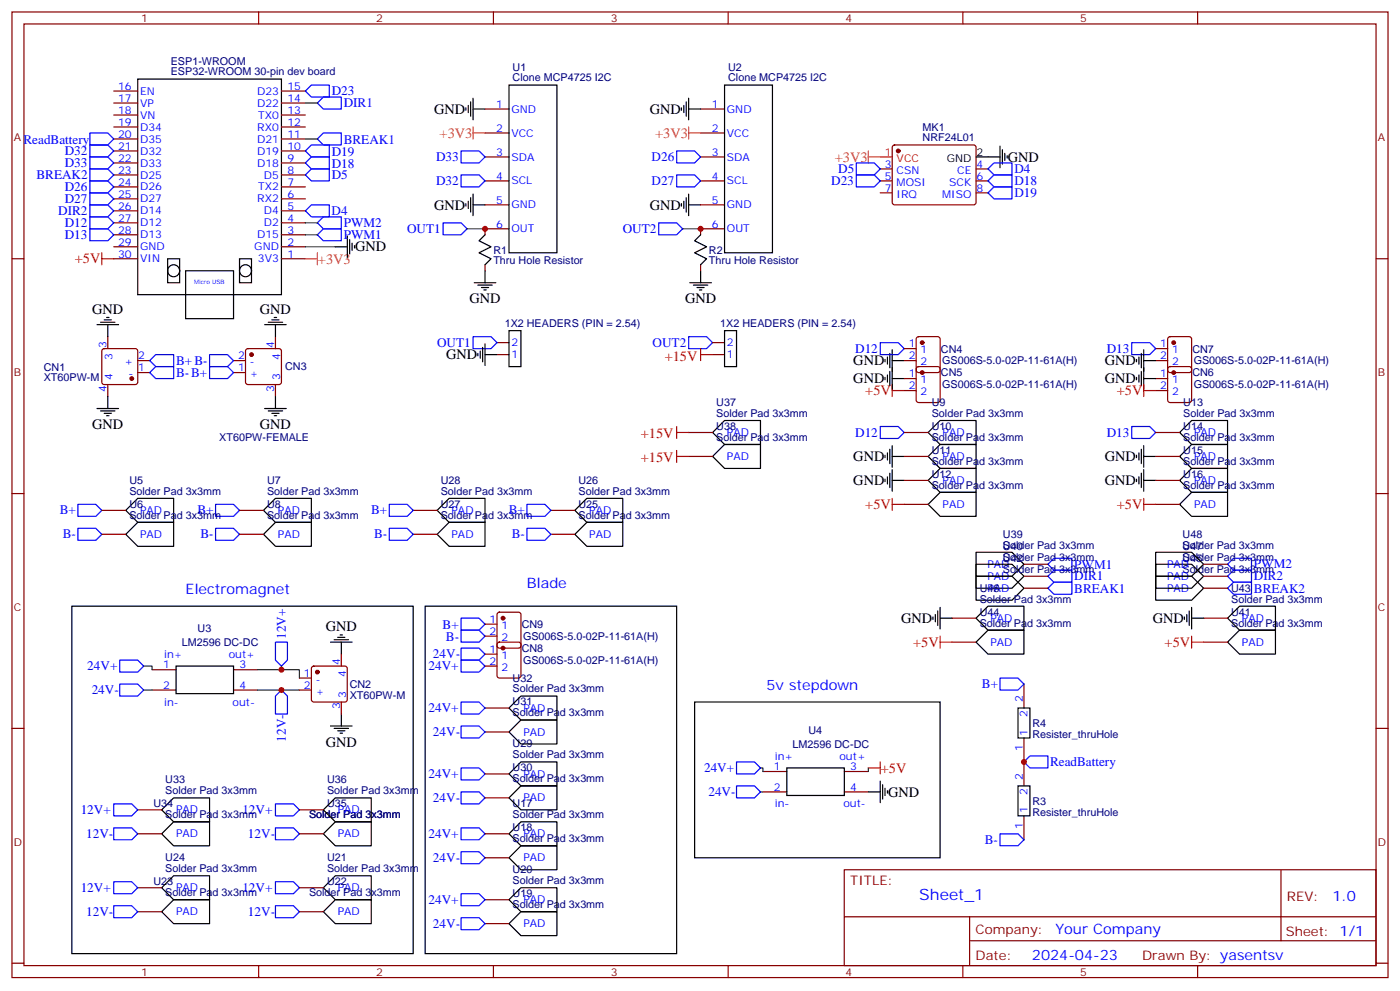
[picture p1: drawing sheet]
<svg xmlns="http://www.w3.org/2000/svg" width="412mm" height="292mm" viewBox="0 0 412 292" stroke-linecap="round" stroke-linejoin="round" font-family="sans-serif">
<g fill="none" stroke="#870000" stroke-width=".35">
<path d="M3.5 3.5h405.4v284.4h-405.4zM7.1 7.1h398.2v277.2h-398.2zM76.2 3.5v3.6M145.3 3.5v3.6M214.5 3.5v3.6M283.6 3.5v3.6M352.8 3.5v3.6M33.5 37.4h7.1M33.5 33.9h7.1M33.5 30.3h7.1M33.5 26.8h7.1M82.9 37.4h7.1"/>
<path d="M82.9 33.9h7.1M82.9 30.3h7.1M82.9 26.8h7.1M142.9 32.1h7M142.9 39.2h7M206.4 32.1h7M206.4 39.2h7M33.5 58.6h7.1M33.5 55h7.1M33.5 51.5h7.1M33.5 48h7.1M33.5 44.4h7.1"/>
<path d="M33.5 40.9h7.1M82.9 58.6h7.1M82.9 55h7.1M82.9 51.5h7.1M82.9 48h7.1M82.9 44.4h7.1M82.9 40.9h7.1M142.9 46.2h7M142.9 53.3h7M206.4 46.2h7M206.4 53.3h7M259.3 53.3h3.5"/>
<path d="M259.3 56.8h3.5M259.3 49.7h3.5M263.1 42.9l.4-.2h23.3l.5 .2 .2 .5-.1 16.5-.6 .4h-23.5l-.5-.7v-16.2zM287.5 53.3h3.5M287.5 56.8h3.5M287.5 49.7h3.5M3.5 76.2h3.6M33.5 76.2h7.1M33.5 72.7h7.1M33.5 69.1h7.1M33.5 65.6h7.1M33.5 62.1h7.1"/>
<path d="M82.9 76.2h7.1M82.9 72.7h7.1M82.9 69.1h7.1M82.9 65.6h7.1M82.9 62.1h7.1M142.9 78v1.7M142.9 60.3h7M149.9 67.4h-7v1.7M206.4 60.3h7M206.4 78v1.7M213.4 67.4h-7v1.7M405.3 76.2h3.6"/>
<path d="M31.7 99.1v3.6M81.1 99.1v3.6M270.1 99.3l.5-.2h5.6l.7 .5v9.4l-.4 .7h-5.9l-.7-.4v-9.5zM344.2 99.3l.5-.2h5.6l.7 .5v9.4l-.4 .7h-5.9l-.7-.4v-9.5zM30.2 102.9l.5-.2h9.2l.5 .2 .2 .5v9.1l-.3 .5-.4 .2h-9.2l-.5-.2-.2-.5v-9.1zM31.7 113.2v3.6M40.6 109.7h3.5M40.6 106.2h3.5M68.8 109.7h3.5M68.8 106.2h3.5M72.6 102.9l.4-.2h9.2l.5 .2 .2 .5v9.1l-.2 .5-.5 .2h-9.2l-.5-.2-.2-.5v-9.1zM81.1 113.2v3.6"/>
<path d="M146.4 104.4h3.5M146.4 100.9h3.5M209.9 104.4h3.5M209.9 100.9h3.5M266.3 106.2h3.6M266.3 102.7h3.6M266.3 111.5h3.6M266.3 115h3.6M270.1 108.2l.5-.3h5.6l.7 .5v9.4l-.4 .7h-5.9l-.7-.4v-9.4zM340.4 106.2h3.6M340.4 102.7h3.6M340.4 111.5h3.6"/>
<path d="M340.4 115h3.6M344.2 108.2l.5-.3h5.6l.7 .5v9.4l-.4 .7h-5.9l-.7-.4v-9.4zM202.8 127.4h7.1M202.8 134.4h7.1M266.3 127.4h7.1M266.3 134.4h7.1M340.4 127.4h7.1M340.4 134.4h7.1M3.5 145.3h3.6M30 150.3h7M30 157.3h7M70.6 150.3h7"/>
<path d="M70.6 157.3h7M121.7 150.3h7.1M121.7 157.3h7.1M162.3 150.3h7M162.3 157.3h7M266.3 141.5h7.1M266.3 148.5h7.1M340.4 141.5h7.1M340.4 148.5h7.1M405.3 145.3h3.6M301.6 166.2h7.1M301.6 169.7h7.1"/>
<path d="M301.6 173.2h7.1M354.5 166.2h7.1M354.5 169.7h7.1M354.5 173.2h7.1M44.8 197.2h7.1M68.8 197.2h7M88.2 199.7h3.5M92 196.4l.4-.3h9.2l.5 .3 .2 .4v9.2l-.2 .5-.5 .2h-9.2l-.5-.2-.2-.5v-9.2zM100.5 192.6v3.5M142.9 192.6h3.5M142.9 196.1h3.5M142.9 183.8h3.5"/>
<path d="M142.9 187.3h3.5M146.6 189.3l.5-.2h5.7l.6 .4 .1 9.5-.5 .6-5.9 .1-.6-.5-.1-9.4zM146.6 180.5l.5-.2h5.7l.6 .4 .1 9.4-.5 .7-5.9 .1-.6-.5-.1-9.4zM280.5 189.1h7M280.5 182h7M354.5 189.1h7.1M354.5 182h7.1M3.5 214.5h3.6M44.8 203.2h7.1M68.8 203.2h7M88.2 203.2h3.5M100.5 206.7v3.6"/>
<path d="M142.9 215.5h7M142.9 208.5h7M301.6 201.4v7.1M301.6 217.3v14.1M405.3 214.5h3.6M40.6 238.5h7M88.2 238.5h7M142.9 227.9h7M142.9 235h7M224.7 233.2h7.1M224.7 227.2h7.1M248.7 233.2h7.1"/>
<path d="M248.7 227.2h7.1M40.6 245.5h7M88.2 245.5h7M142.9 245.5h7M142.9 252.6h7M248.7 256.1h156.6v28.2h-156.6zM301.6 240.2v7.1M377.3 256.1v20.9M40.6 268.5h7M40.6 261.4h7M88.2 268.5h7M88.2 261.4h7"/>
<path d="M142.9 272h7M142.9 264.9h7M248.7 270h156.5M285.6 277h119.6M285.6 270v14.1M3.5 283.6h3.6M76.2 284.3v3.6M145.3 284.3v3.6M214.5 284.3v3.6M283.6 284.3v3.6M352.8 284.3v3.6M405.3 283.6h3.6"/>
</g>
<g fill="none" stroke="#000" stroke-width=".35">
<path d="M40.6 23.3h42.3v63.5h-42.3zM137.2 31.8v.7M137.9 31v2.2M138.6 30v4.2M139.3 32.1h3.6M139.3 28.9v6.4M149.9 25h14.1v49.4h-14.1zM200.7 31.8v.7M201.4 31v2.2M202.1 30v4.2M202.8 32.1h3.6M202.8 28.9v6.4"/>
<path d="M213.4 25h14.1v49.4h-14.1zM137.2 60v.7M137.9 59.3v2.1M138.6 58.2v4.2M139.3 57.1v6.4M200.7 60v.7M201.4 59.3v2.1M202.1 58.2v4.2M202.8 57.1v6.4M287.5 46.2h7.1M294.6 43v6.4M295.3 44.1v4.2"/>
<path d="M296 45.2v2.1M296.7 45.9v.7M49.4 76.2h3.5v7.1h-3.5zM54.7 79.7h14.1v14.1h-14.1zM70.6 76.2h3.5v7.1h-3.5zM98.8 72.7h3.5M102.3 69.5v6.3M103 70.6v4.2M103.7 71.6v2.1M104.4 72.3v.7M139.3 60.3h3.6M142.9 69.1l-1.8 1.8 3.5 1.8-3.5 1.7 3.5 1.8-1.7 1.8"/>
<path d="M142.9 79.7v3.6M202.8 60.3h3.6M206.4 69.1l-1.8 1.8 3.5 1.8-3.5 1.7 3.5 1.8-1.7 1.8M206.4 79.7v3.6M28.6 95.6h6.3M29.6 94.9h4.3M30.7 94.2h2.1M31.4 93.5h.7M31.7 95.6v3.5M78 95.6h6.3M79 94.9h4.3M80.1 94.2h2.1"/>
<path d="M80.8 93.5h.7M81.1 95.6v3.5M139.7 83.3h6.3M140.8 84h4.2M141.8 84.7h2.1M142.5 85.4h.7M149.9 97.4h3.6v10.5h-3.6zM203.2 83.3h6.3M204.3 84h4.2M205.3 84.7h2.1M206 85.4h.7M213.4 97.4h3.6v10.5h-3.6z"/>
<path d="M31.7 116.8v3.5M81.1 116.8v3.5M140.8 104.1v.7M141.5 103.4v2.1M142.2 102.3v4.2M142.9 104.4h3.5M142.9 101.2v6.4M260.7 105.8v.7M260.7 111.1v.7M261.4 105.1v2.1M261.4 110.4v2.1M262.1 104.1v4.2"/>
<path d="M262.1 109.4v4.2M262.8 111.5h3.5M262.8 103v11.7M262.8 106.2h3.5M334.8 105.8v.7M334.8 111.1v.7M335.5 105.1v2.1M335.5 110.4v2.1M336.2 104.1v4.2M336.2 109.4v4.2M336.9 111.5h3.5M336.9 106.2h3.5"/>
<path d="M336.9 103v11.7M28.6 120.3h6.3M29.6 121h4.3M30.7 121.7h2.1M31.4 122.4h.7M78 120.3h6.3M79 121h4.3M80.1 121.7h2.1M80.8 122.4h.7M209.9 127.4l3.5-3.6h10.6v7.1h-10.6zM209.9 134.4l3.5-3.5h10.6v7h-10.6zM260.7 134.1v.7"/>
<path d="M261.4 133.3v2.2M262.1 132.3v4.2M262.1 139.3v4.3M262.8 131.2v6.4M262.8 138.3v6.3M262.8 134.4h3.5M273.4 127.4l3.5-3.6h10.6v7.1h-10.6zM273.4 134.4l3.5-3.5h10.6v7h-10.6zM276.9 137.9h10.6v7.1h-10.6l-3.5-3.5zM334.8 134.1v.7M335.5 133.3v2.2M336.2 132.3v4.2"/>
<path d="M336.2 139.3v4.3M336.9 131.2v6.4M336.9 138.3v6.3M336.9 134.4h3.5M347.5 127.4l3.5-3.6h10.6v7.1h-10.6zM347.5 134.4l3.5-3.5h10.6v7h-10.6zM37 150.3l3.6-3.5h10.6v7h-10.6zM37 157.3l3.6-3.5h10.6v7.1h-10.6zM77.6 150.3l3.5-3.5h10.6v7h-10.6zM81.1 153.8h10.6v7.1h-10.6l-3.5-3.6zM128.8 157.3l3.5-3.5h10.6v7.1h-10.6zM128.8 150.3l3.5-3.5h10.6v7h-10.6z"/>
<path d="M169.3 150.3l3.6-3.5h10.5v7h-10.5zM172.9 153.8h10.5v7.1h-10.5l-3.6-3.6zM260.7 141.1v.7M261.4 140.4v2.1M262.8 141.5h3.5M273.4 148.5l3.5-3.5h10.6v7h-10.6zM334.8 141.1v.7M335.5 140.4v2.1M336.9 141.5h3.5M347.5 141.5l3.5-3.6h10.6v7.1h-10.6zM347.5 148.5l3.5-3.5h10.6v7h-10.6zM21.2 178.5h100.5v102.3h-100.5z"/>
<path d="M125.2 178.5h74.1v102.3h-74.1zM276.2 179.9v4.2M276.9 178.9v6.3M287.5 162.6h10.6l3.5 3.6-3.5 3.5h-10.6zM287.5 166.2h10.6l3.5 3.5-3.5 3.5h-10.6zM287.5 169.7h10.6l3.5 3.5-3.5 3.5h-10.6zM340.4 169.7h10.6l3.5 3.5-3.5 3.5h-10.6zM340.4 166.2h10.6l3.5 3.5-3.5 3.5h-10.6zM340.4 162.6h10.6l3.5 3.6-3.5 3.5h-10.6zM350.3 179.9v4.2M351 178.9v6.3M51.9 196.1h16.9v8.2h-16.9z"/>
<path d="M97.4 189.1h6.3M98.4 188.4h4.3M99.5 187.7h2.1M100.2 187h.7M100.5 189.1v3.5M274.8 181.7v.7M275.5 181v2.1M276.9 182h3.6M287.5 189.1l3.5-3.5h10.6v7h-10.6zM287.5 182l3.5-3.5h10.6v7.1h-10.6zM348.9 181.7v.7M349.6 181v2.1"/>
<path d="M351 182h3.5M361.6 189.1l3.5-3.5h10.6v7h-10.6zM361.6 182l3.5-3.5h10.6v7.1h-10.6zM97.4 213.8h6.3M98.4 214.5h4.3M99.5 215.2h2.1M100.2 215.9h.7M100.5 210.3v3.5M149.9 215.5l3.6-3.5h10.5v7.1h-10.5zM149.9 208.5l3.6-3.5h10.5v7h-10.5zM204.6 206.7h72.3v45.9h-72.3zM299.9 208.5h3.5v8.8h-3.5z"/>
<path d="M47.6 238.5l3.6-3.5h10.5v7h-10.5zM95.2 238.5l3.6-3.5h10.6v7h-10.6zM149.9 227.9l3.6-3.5h10.5v7h-10.5zM149.9 235l3.6-3.6h10.5v7.1h-10.5zM231.8 226.1h16.9v8.1h-16.9zM255.8 233.2h3.5M259.3 230v6.4M260 231.1v4.2M260.7 232.1v2.1M261.4 232.8v.7M299.9 231.4h3.5v8.8h-3.5zM47.6 245.5l3.6-3.5h10.5v7.1h-10.5z"/>
<path d="M51.2 257.9h10.5v7h-10.5l-3.6-3.5zM95.2 245.5l3.6-3.5h10.6v7.1h-10.6zM98.8 257.9h10.6v7h-10.6l-3.6-3.5zM149.9 245.5l3.6-3.5h10.5v7.1h-10.5zM149.9 252.6l3.6-3.5h10.5v7h-10.5zM47.6 268.5l3.6-3.6h10.5v7.1h-10.5zM95.2 268.5l3.6-3.6h10.6v7.1h-10.6zM149.9 272l3.6-3.5h10.5v7h-10.5zM149.9 264.9l3.6-3.5h10.5v7.1h-10.5z"/>
<circle cx="51.2" cy="79.7" r="1.76"/>
<circle cx="72.3" cy="79.7" r="1.76"/>
</g>
<path d="M139.3 39.2h3.6M139.3 37.4v3.5M202.8 39.2h3.6M202.8 37.4v3.5M255.8 46.2h3.5M255.8 44.4v3.6M90 76.2h3.5M93.5 74.4v3.6" fill="none" stroke="#f60" stroke-width=".35"/>
<g fill="none" stroke="#008700" stroke-width=".35">
<path d="M90 30.3h3.5M90 40.9h3.5M90 72.7h8.8M90 65.6h3.5M90 69.1h3.5M137.6 67.4h5.3M201.1 67.4h5.3M42.3 196.1h2.5v1.1M75.8 197.2h12.4v2.5M82.9 196.1v1.1M42.3 203.2h2.5M75.8 203.2h12.4"/>
<path d="M224 226.1h.7v1.1M224 233.2h.7M255.8 226.1v1.1"/>
</g>
<g fill="none" stroke="#00f" stroke-width=".35">
<path d="M26.5 39.2h5.2l1.8 1.7-1.8 1.8h-5.2zM90 26.8l1.7-1.8h5.3v3.6h-5.3zM95.2 28.6h5.3v3.5h-5.3l-1.7-1.8zM26.5 46.2h5.2l1.8 1.8-1.8 1.7h-5.2zM26.5 42.7h5.2l1.8 1.7-1.8 1.8h-5.2zM26.5 53.3h5.2l1.8 1.7-1.8 1.8h-5.2zM26.5 56.8h5.2l1.8 1.8-1.8 1.7h-5.2zM26.5 49.7h5.2l1.8 1.8-1.8 1.8h-5.2zM90 51.5l1.7-1.8h5.3v3.6h-5.3zM90 48l1.7-1.8h5.3v3.5h-5.3zM90 44.4l1.7-1.7h5.3v3.5h-5.3zM93.5 40.9l1.7-1.7h5.3v3.5h-5.3z"/>
<path d="M135.8 44.4h5.3l1.8 1.8-1.8 1.8h-5.3zM135.8 51.5h5.3l1.8 1.8-1.8 1.7h-5.3zM199.3 44.4h5.3l1.8 1.8-1.8 1.8h-5.3zM199.3 51.5h5.3l1.8 1.8-1.8 1.7h-5.3zM252.2 48h5.3l1.8 1.7-1.8 1.8h-5.3zM252.2 51.5h5.3l1.8 1.8-1.8 1.7h-5.3zM291 49.7l1.8-1.7h5.3v3.5h-5.3zM291 53.3l1.8-1.8h5.3v3.5h-5.3zM291 56.8l1.8-1.8h5.3v3.6h-5.3zM26.5 67.4h5.2l1.8 1.7-1.8 1.8h-5.2zM26.5 63.9h5.2l1.8 1.7-1.8 1.8h-5.2zM26.5 60.3h5.2l1.8 1.8-1.8 1.8h-5.2z"/>
<path d="M90 62.1l1.7-1.8h5.3v3.6h-5.3zM93.5 69.1l1.7-1.7h5.3v3.5h-5.3zM93.5 65.6l1.7-1.7h5.3v3.5h-5.3zM130.5 65.6h5.3l1.8 1.8-1.8 1.7h-5.3zM194 65.6h5.3l1.8 1.8-1.8 1.7h-5.3zM139.3 99.1h5.3l1.8 1.8-1.8 1.8h-5.3zM202.8 99.1h5.3l1.8 1.8-1.8 1.8h-5.3zM44.1 109.7l1.8-1.8h5.3v3.6h-5.3zM45.9 104.4h5.3v3.5h-5.3l-1.8-1.7zM61.7 107.9h5.3l1.8 1.8-1.8 1.8h-5.3zM61.7 104.4h5.3l1.8 1.8-1.8 1.7h-5.3zM259.3 100.9h5.3l1.7 1.8-1.7 1.7h-5.3z"/>
<path d="M333.4 100.9h5.3l1.7 1.8-1.7 1.7h-5.3zM259.3 125.6h5.3l1.7 1.8-1.7 1.7h-5.3zM333.4 125.6h5.3l1.7 1.8-1.7 1.7h-5.3zM22.9 148.5h5.3l1.8 1.8-1.8 1.7h-5.3zM22.9 155.6h5.3l1.8 1.7-1.8 1.8h-5.3zM63.5 155.6h5.3l1.8 1.7-1.8 1.8h-5.3zM63.5 148.5h5.3l1.8 1.8-1.8 1.7h-5.3zM114.7 155.6h5.2l1.8 1.7-1.8 1.8h-5.2zM114.7 148.5h5.2l1.8 1.8-1.8 1.7h-5.2zM155.2 148.5h5.3l1.8 1.8-1.8 1.7h-5.3zM155.2 155.6h5.3l1.8 1.7-1.8 1.8h-5.3zM308.7 166.2l1.7-1.8h5.3v3.5h-5.3z"/>
<path d="M308.7 173.2l1.7-1.8h5.3v3.6h-5.3zM310.4 167.9h5.3v3.5h-5.3l-1.7-1.7zM361.6 166.2l1.8-1.8h5.3v3.5h-5.3zM361.6 169.7l1.8-1.8h5.3v3.5h-5.3zM361.6 173.2l1.8-1.8h5.3v3.6h-5.3zM35.3 194.4h5.3l1.7 1.7-1.7 1.8h-5.3zM81.1 189.1h3.6v5.3l-1.8 1.7-1.8-1.7zM135.8 182h5.3l1.8 1.8-1.8 1.8h-5.3zM135.8 185.6h5.3l1.8 1.7-1.8 1.8h-5.3zM135.8 190.9h5.3l1.8 1.7-1.8 1.8h-5.3zM135.8 194.4h5.3l1.8 1.7-1.8 1.8h-5.3zM294.6 199.7h5.3l1.7 1.7-1.7 1.8h-5.3z"/>
<path d="M35.3 201.4h5.3l1.7 1.8-1.7 1.8h-5.3zM82.9 203.2l1.8 1.8v5.3h-3.6v-5.3zM135.8 206.7h5.3l1.8 1.8-1.8 1.8h-5.3zM135.8 213.8h5.3l1.8 1.7-1.8 1.8h-5.3zM33.5 236.7h5.3l1.8 1.8-1.8 1.7h-5.3zM81.1 236.7h5.3l1.8 1.8-1.8 1.7h-5.3zM135.8 233.2h5.3l1.8 1.8-1.8 1.7h-5.3zM135.8 226.1h5.3l1.8 1.8-1.8 1.8h-5.3zM217 231.4h5.2l1.8 1.8-1.8 1.8h-5.2zM217 224.4h5.2l1.8 1.7-1.8 1.8h-5.2zM301.6 224.4l1.8-1.8h5.3v3.5h-5.3zM33.5 259.6h5.3l1.8 1.8-1.8 1.8h-5.3z"/>
<path d="M33.5 243.8h5.3l1.8 1.7-1.8 1.8h-5.3zM81.1 259.6h5.3l1.8 1.8-1.8 1.8h-5.3zM81.1 243.8h5.3l1.8 1.7-1.8 1.8h-5.3zM135.8 250.8h5.3l1.8 1.8-1.8 1.8h-5.3zM135.8 243.8h5.3l1.8 1.7-1.8 1.8h-5.3zM294.6 245.5h5.3l1.7 1.8-1.7 1.8h-5.3zM33.5 266.7h5.3l1.8 1.8-1.8 1.7h-5.3zM81.1 266.7h5.3l1.8 1.8-1.8 1.7h-5.3zM135.8 263.2h5.3l1.8 1.7-1.8 1.8h-5.3zM135.8 270.2h5.3l1.8 1.8-1.8 1.8h-5.3z"/>
</g>
<g fill="none" stroke="#f00" stroke-width=".35">
<path d="M259.3 46.2h3.5M30 76.2h3.5M30 74.4v3.6M206.4 104.4h3.5M206.4 102.7v3.5M262.8 115h3.5M262.8 113.2v3.6M336.9 115h3.5M336.9 113.2v3.6M199.3 127.4h3.5M199.3 125.6v3.5M199.3 132.6v3.6"/>
<path d="M199.3 134.4h3.5M262.8 146.8v3.5M262.8 148.5h3.5M336.9 146.8v3.5M336.9 148.5h3.5M276.9 189.1h3.6M276.9 187.3v3.6M351 189.1h3.5M351 187.3v3.6M255.8 226.1h3.5M259.3 224.4v3.5"/>
</g>
<g fill="#870000" stroke="#870000" stroke-width=".35">
<circle cx="38.8" cy="111.5" r=".53"/>
<circle cx="264.6" cy="44.5" r=".53"/>
<circle cx="74.1" cy="104.4" r=".53"/>
<circle cx="271.6" cy="100.9" r=".53"/>
<circle cx="271.6" cy="109.7" r=".53"/>
<circle cx="345.7" cy="109.7" r=".53"/>
<circle cx="345.7" cy="100.9" r=".53"/>
<circle cx="148.2" cy="190.9" r=".53"/>
<circle cx="148.2" cy="182" r=".53"/>
<circle cx="93.5" cy="197.9" r=".53"/>
</g>
<g fill="#c00">
<circle cx="142.9" cy="67.4" r=".88"/>
<circle cx="206.4" cy="67.4" r=".88"/>
<circle cx="82.9" cy="203.2" r=".88"/>
<circle cx="82.9" cy="197.2" r=".88"/>
<circle cx="301.6" cy="224.4" r=".88"/>
</g>
<text font-size="4.6" fill="#00f" x="270.8" y="265.1">Sheet_1</text>
<g font-size="4.2">
<text x="127.9" y="33.5">GND</text>
<text x="191.4" y="33.5">GND</text>
<text x="296.9" y="47.6">GND</text>
<text x="127.9" y="61.7">GND</text>
<text x="191.4" y="61.7">GND</text>
<text x="104.6" y="74.1">GND</text>
<text x="138.3" y="89.3">GND</text>
<text x="201.8" y="89.3">GND</text>
<text x="27.2" y="92.4">GND</text>
<text x="76.6" y="92.4">GND</text>
<text x="131.4" y="105.8">GND</text>
<text x="251.4" y="107.6">GND</text>
<text x="325.4" y="107.6">GND</text>
<text x="251.4" y="112.9">GND</text>
<text x="325.4" y="112.9">GND</text>
<text x="27.2" y="126.4">GND</text>
<text x="76.6" y="126.4">GND</text>
<text x="251.4" y="135.8">GND</text>
<text x="325.4" y="135.8">GND</text>
<text x="251.4" y="142.9">GND</text>
<text x="325.4" y="142.9">GND</text>
<text x="96" y="185.9">GND</text>
<text x="265.5" y="183.5">GND</text>
<text x="339.6" y="183.5">GND</text>
<text x="96" y="219.9">GND</text>
<text x="261.6" y="234.6">GND</text>
</g>
<g font-size="4.2" fill="#f60">
<text x="129.5" y="40.6">+3V3</text>
<text x="193" y="40.6">+3V3</text>
<text x="245.9" y="47.6">+3V3</text>
<text x="93.7" y="77.6">+3V3</text>
</g>
<g font-size="4.2" fill="#f00">
<text x="22" y="77.6">+5V</text>
<text x="195.8" y="106.2">+15V</text>
<text x="254.9" y="116.4">+5V</text>
<text x="329" y="116.4">+5V</text>
<text x="188.7" y="129.1">+15V</text>
<text x="188.7" y="136.2">+15V</text>
<text x="254.9" y="149.9">+5V</text>
<text x="329" y="149.9">+5V</text>
<text x="269" y="190.5">+5V</text>
<text x="343.1" y="190.5">+5V</text>
<text x="259.5" y="227.6">+5V</text>
</g>
<g font-size="4.2" fill="#00f">
<text x="155.2" y="173.2">Blade</text>
<text x="54.7" y="175">Electromagnet</text>
<text x="225.8" y="203.2">5v stepdown</text>
<text x="392.5" y="265.4">1.0</text>
<text x="310.9" y="274.9">Your Company</text>
<text x="304" y="282.7">2024-04-23</text>
</g>
<g font-size="3.9" fill="#00f">
<text x="97.7" y="28">D23</text>
<text x="101.3" y="31.5">DIR1</text>
<text x="6.9" y="42.3">ReadBattery</text>
<text x="19.1" y="45.7">D32</text>
<text x="97.7" y="45.8">D19</text>
<text x="101.2" y="42.3">BREAK1</text>
<text x="128.4" y="47.5">D33</text>
<text x="191.9" y="47.5">D26</text>
<text x="10.7" y="52.8">BREAK2</text>
<text x="19.1" y="49.2">D33</text>
<text x="97.7" y="49.3">D18</text>
<text x="97.7" y="52.7">D5</text>
<text x="246.9" y="51">D5</text>
<text x="298.8" y="51.1">D4</text>
<text x="19.1" y="56.3">D26</text>
<text x="19.1" y="59.8">D27</text>
<text x="128.4" y="54.5">D32</text>
<text x="191.9" y="54.5">D27</text>
<text x="244.9" y="54.5">D23</text>
<text x="298.8" y="54.6">D18</text>
<text x="298.8" y="58.1">D19</text>
<text x="17.2" y="63.3">DIR2</text>
<text x="97.7" y="63.3">D4</text>
<text x="19.1" y="70.4">D13</text>
<text x="19.1" y="66.9">D12</text>
<text x="101.2" y="66.8">PWM2</text>
<text x="101.3" y="70.5">PWM1</text>
<text x="119.9" y="68.7">OUT1</text>
<text x="183.4" y="68.6">OUT2</text>
<text x="51.9" y="107.5">B+B-</text>
<text x="128.7" y="102.2">OUT1</text>
<text x="192.2" y="102.1">OUT2</text>
<text x="251.9" y="103.9">D12</text>
<text x="326" y="103.9">D13</text>
<text x="51.9" y="111">B-B+</text>
<text x="251.9" y="128.6">D12</text>
<text x="326" y="128.6">D13</text>
<text x="17.6" y="151.4">B+</text>
<text x="58.2" y="151.4">B+</text>
<text x="109.3" y="151.4">B+</text>
<text x="149.9" y="151.4">B+</text>
<text x="18.5" y="158.5">B-</text>
<text x="59" y="158.5">B-</text>
<text x="110.2" y="158.5">B-</text>
<text x="150.8" y="158.5">B-</text>
<text x="316.4" y="167.5">PWM1</text>
<text x="369.4" y="167.4">PWM2</text>
<text x="316.4" y="170.9">DIR1</text>
<text x="369.4" y="170.9">DIR2</text>
<text x="316.4" y="174.6">BREAK1</text>
<text x="369.4" y="174.6">BREAK2</text>
<text x="130.4" y="185.1">B+</text>
<text x="84.2" y="188.1" transform="rotate(-90 84.2 188.1)">12V+</text>
<text x="131.3" y="188.6">B-</text>
<text x="25.7" y="197.4">24V+</text>
<text x="126.3" y="197.4">24V+</text>
<text x="127.5" y="193.9">24V-</text>
<text x="289.2" y="202.7">B+</text>
<text x="27" y="204.4">24V-</text>
<text x="126.3" y="209.7">24V+</text>
<text x="84.2" y="218.4" transform="rotate(-90 84.2 218.4)">12V-</text>
<text x="127.5" y="216.8">24V-</text>
<text x="207.4" y="227.4">24V+</text>
<text x="309.3" y="225.6">ReadBattery</text>
<text x="126.3" y="229.1">24V+</text>
<text x="23.8" y="239.7">12V+</text>
<text x="71.4" y="239.7">12V+</text>
<text x="127.5" y="236.2">24V-</text>
<text x="208.7" y="234.4">24V-</text>
<text x="25.4" y="246.8">12V-</text>
<text x="73" y="246.8">12V-</text>
<text x="126.3" y="246.8">24V+</text>
<text x="290.1" y="248.5">B-</text>
<text x="127.5" y="253.8">24V-</text>
<text x="23.8" y="262.6">12V+</text>
<text x="71.4" y="262.6">12V+</text>
<text x="25.4" y="269.7">12V-</text>
<text x="73" y="269.7">12V-</text>
<text x="126.3" y="266.2">24V+</text>
<text x="127.5" y="273.2">24V-</text>
</g>
<g font-size="3.9" fill="#800">
<text x="250.5" y="260.7">TITLE:</text>
<text x="379.1" y="265.4">REV:</text>
<text x="287.4" y="274.9">Company:</text>
<text x="378.7" y="275.5">Sheet: 1/1</text>
<text x="287.4" y="282.6">Date:</text>
<text x="336.4" y="282.7">Drawn By: yasentsv</text>
</g>
<g font-size="3.2" fill="#800">
<text x="41.6" y="6.5">1</text>
<text x="110.8" y="6.5">2</text>
<text x="179.9" y="6.5">3</text>
<text x="249.1" y="6.5">4</text>
<text x="318.2" y="6.5">5</text>
<text x="4.1" y="41.6">A</text>
<text x="405.9" y="41.6">A</text>
<text x="4.1" y="110.8">B</text>
<text x="405.9" y="110.8">B</text>
<text x="4.1" y="179.9">C</text>
<text x="405.9" y="179.9">C</text>
<text x="4.1" y="249.1">D</text>
<text x="405.9" y="249.1">D</text>
<text x="41.6" y="287.3">1</text>
<text x="110.8" y="287.3">2</text>
<text x="179.9" y="287.3">3</text>
<text x="249.1" y="287.3">4</text>
<text x="318.2" y="287.3">5</text>
</g>
<g font-size="3.2" fill="#000080">
<text x="50.3" y="22.2">ESP32-WROOM 30-pin dev board</text>
<text x="50.3" y="19">ESP1-WROOM</text>
<text x="151" y="24">Clone MCP4725 I2C</text>
<text x="151" y="20.8">U1</text>
<text x="214.5" y="24">Clone MCP4725 I2C</text>
<text x="214.5" y="20.8">U2</text>
<text x="271.8" y="41.6">NRF24L01</text>
<text x="271.8" y="38.5">MK1</text>
<text x="145.3" y="77.9">Thru Hole Resistor</text>
<text x="145.3" y="74.7">R1</text>
<text x="208.8" y="77.9">Thru Hole Resistor</text>
<text x="208.8" y="74.7">R2</text>
<text x="148.7" y="96.3">1X2 HEADERS (PIN = 2.54)</text>
<text x="212.2" y="96.3">1X2 HEADERS (PIN = 2.54)</text>
<text x="277.2" y="103.8">CN4</text>
<text x="277.5" y="107.3">GS006S-5.0-02P-11-61A(H)</text>
<text x="351.3" y="103.8">CN7</text>
<text x="351.6" y="107.3">GS006S-5.0-02P-11-61A(H)</text>
<text x="12.9" y="112.2">XT60PW-M</text>
<text x="12.9" y="109.1">CN1</text>
<text x="84" y="109.1">CN3</text>
<text x="277.2" y="110.9">CN5</text>
<text x="351.3" y="110.9">CN6</text>
<text x="211" y="119.5">U37</text>
<text x="274.5" y="119.5">U9</text>
<text x="277.5" y="114.4">GS006S-5.0-02P-11-61A(H)</text>
<text x="348.6" y="119.5">U13</text>
<text x="351.6" y="114.4">GS006S-5.0-02P-11-61A(H)</text>
<text x="211" y="122.8">Solder Pad 3x3mm</text>
<text x="274.5" y="122.8">Solder Pad 3x3mm</text>
<text x="348.6" y="122.8">Solder Pad 3x3mm</text>
<text x="64.6" y="129.9">XT60PW-FEMALE</text>
<text x="211" y="129.8">Solder Pad 3x3mm</text>
<text x="211" y="126.6">U38</text>
<text x="274.5" y="129.8">Solder Pad 3x3mm</text>
<text x="274.5" y="126.6">U10</text>
<text x="348.6" y="129.8">Solder Pad 3x3mm</text>
<text x="348.6" y="126.6">U14</text>
<text x="274.5" y="136.9">Solder Pad 3x3mm</text>
<text x="274.5" y="133.7">U11</text>
<text x="348.6" y="136.9">Solder Pad 3x3mm</text>
<text x="348.6" y="133.7">U15</text>
<text x="38.1" y="142.5">U5</text>
<text x="78.7" y="142.5">U7</text>
<text x="129.8" y="142.5">U28</text>
<text x="170.4" y="142.5">U26</text>
<text x="274.5" y="143.9">Solder Pad 3x3mm</text>
<text x="274.5" y="140.7">U12</text>
<text x="348.6" y="143.9">Solder Pad 3x3mm</text>
<text x="348.6" y="140.7">U16</text>
<text x="38.1" y="145.7">Solder Pad 3x3mm</text>
<text x="38.1" y="149.5">U6</text>
<text x="78.7" y="145.7">Solder Pad 3x3mm</text>
<text x="78.7" y="149.5">U8</text>
<text x="129.8" y="149.5">U27</text>
<text x="129.8" y="145.7">Solder Pad 3x3mm</text>
<text x="170.4" y="149.5">U25</text>
<text x="170.4" y="145.7">Solder Pad 3x3mm</text>
<text x="38.1" y="152.8">Solder Pad 3x3mm</text>
<text x="78.7" y="152.8">Solder Pad 3x3mm</text>
<text x="129.8" y="152.8">Solder Pad 3x3mm</text>
<text x="170.4" y="152.8">Solder Pad 3x3mm</text>
<text x="295.4" y="162">U40</text>
<text x="295.4" y="161.6">Solder Pad 3x3mm</text>
<text x="295.4" y="158.3">U39</text>
<text x="348.3" y="162">U47</text>
<text x="348.4" y="161.6">Solder Pad 3x3mm</text>
<text x="348.4" y="158.3">U48</text>
<text x="295.4" y="165.1">Solder Pad 3x3mm</text>
<text x="295.4" y="165.5">U42</text>
<text x="348.3" y="165.5">U45</text>
<text x="348.3" y="165.1">Solder Pad 3x3mm</text>
<text x="295.4" y="168.6">Solder Pad 3x3mm</text>
<text x="348.3" y="168.6">Solder Pad 3x3mm</text>
<text x="288.6" y="177.4">Solder Pad 3x3mm</text>
<text x="288.6" y="174.2">U46</text>
<text x="362.7" y="177.4">Solder Pad 3x3mm</text>
<text x="362.7" y="174.2">U43</text>
<text x="153.7" y="184.9">CN9</text>
<text x="288.6" y="184.5">Solder Pad 3x3mm</text>
<text x="288.6" y="181.3">U44</text>
<text x="362.7" y="184.5">Solder Pad 3x3mm</text>
<text x="362.7" y="181.3">U41</text>
<text x="53.6" y="190.2">LM2596 DC-DC</text>
<text x="58.2" y="186.1">U3</text>
<text x="153.7" y="192">CN8</text>
<text x="154.1" y="188.5">GS006S-5.0-02P-11-61A(H)</text>
<text x="154.1" y="195.5">GS006S-5.0-02P-11-61A(H)</text>
<text x="103" y="202.6">CN2</text>
<text x="151" y="203.9">Solder Pad 3x3mm</text>
<text x="151" y="200.7">U32</text>
<text x="103" y="205.8">XT60PW-M</text>
<text x="151" y="207.7">U31</text>
<text x="151" y="211">Solder Pad 3x3mm</text>
<text x="304.1" y="214">R4</text>
<text x="151" y="220.1">U29</text>
<text x="233.5" y="220.2">LM2596 DC-DC</text>
<text x="238.1" y="216.1">U4</text>
<text x="304.1" y="217.2">Resister_thruHole</text>
<text x="151" y="223.3">Solder Pad 3x3mm</text>
<text x="151" y="227.1">U30</text>
<text x="48.7" y="233.9">Solder Pad 3x3mm</text>
<text x="48.7" y="230.7">U33</text>
<text x="96.3" y="233.9">Solder Pad 3x3mm</text>
<text x="96.3" y="230.7">U36</text>
<text x="151" y="230.4">Solder Pad 3x3mm</text>
<text x="45.2" y="237.7">U34</text>
<text x="96.3" y="237.7">U35</text>
<text x="151" y="237.7">U17</text>
<text x="304.1" y="237">R3</text>
<text x="48.7" y="240.9">Solder Pad 3x3mm</text>
<text x="91" y="240.9">Solder Pad 3x3mm</text>
<text x="151" y="240.9">Solder Pad 3x3mm</text>
<text x="151" y="244.8">U18</text>
<text x="304.1" y="240.2">Resister_thruHole</text>
<text x="151" y="248">Solder Pad 3x3mm</text>
<text x="48.7" y="256.8">Solder Pad 3x3mm</text>
<text x="48.7" y="253.6">U24</text>
<text x="96.3" y="256.8">Solder Pad 3x3mm</text>
<text x="96.3" y="253.6">U21</text>
<text x="151" y="257.1">U20</text>
<text x="45.2" y="260.7">U23</text>
<text x="48.7" y="263.9">Solder Pad 3x3mm</text>
<text x="91" y="263.9">Solder Pad 3x3mm</text>
<text x="96.3" y="260.7">U22</text>
<text x="151" y="260.4">Solder Pad 3x3mm</text>
<text x="151" y="267.4">Solder Pad 3x3mm</text>
<text x="151" y="264.2">U19</text>
</g>
<g font-size="3.2" fill="#00f">
<text x="34.8" y="30">17</text>
<text x="34.8" y="26.5">16</text>
<text x="41.3" y="27.9">EN</text>
<text x="75.7" y="27.9">D23</text>
<text x="84.7" y="30">14</text>
<text x="84.7" y="26.5">15</text>
<text x="34.8" y="33.5">18</text>
<text x="41.3" y="34.9">VN</text>
<text x="41.3" y="31.4">VP</text>
<text x="75.7" y="31.4">D22</text>
<text x="76.1" y="34.9">TX0</text>
<text x="84.7" y="33.5">13</text>
<text x="146.2" y="31.8">1</text>
<text x="150.6" y="33.2">GND</text>
<text x="209.6" y="31.8">1</text>
<text x="214.1" y="33.2">GND</text>
<text x="34.8" y="40.6">20</text>
<text x="34.8" y="37">19</text>
<text x="41.3" y="42">D35</text>
<text x="41.3" y="38.5">D34</text>
<text x="75.7" y="42">D21</text>
<text x="75.8" y="38.5">RX0</text>
<text x="84.7" y="40.6">11</text>
<text x="84.7" y="37">12</text>
<text x="146.2" y="38.8">2</text>
<text x="150.6" y="40.2">VCC</text>
<text x="209.6" y="38.8">2</text>
<text x="214.1" y="40.2">VCC</text>
<text x="34.8" y="47.6">22</text>
<text x="34.8" y="44.1">21</text>
<text x="41.3" y="45.5">D32</text>
<text x="75.7" y="45.5">D19</text>
<text x="84.7" y="47.6">9</text>
<text x="84.7" y="44.1">10</text>
<text x="146.2" y="45.9">3</text>
<text x="150.6" y="47.3">SDA</text>
<text x="209.6" y="45.9">3</text>
<text x="214.1" y="47.3">SDA</text>
<text x="34.8" y="51.2">23</text>
<text x="41.3" y="52.6">D25</text>
<text x="41.3" y="49">D33</text>
<text x="75.7" y="49">D18</text>
<text x="77.7" y="52.6">D5</text>
<text x="84.7" y="51.2">8</text>
<text x="146.2" y="52.9">4</text>
<text x="209.6" y="52.9">4</text>
<text x="260.6" y="49.4">3</text>
<text x="260.6" y="52.9">5</text>
<text x="264.1" y="51.2">CSN</text>
<text x="282" y="51.2">CE</text>
<text x="287.7" y="52.9">6</text>
<text x="287.7" y="49.4">4</text>
<text x="34.8" y="58.2">25</text>
<text x="34.8" y="54.7">24</text>
<text x="41.3" y="59.6">D27</text>
<text x="41.3" y="56.1">D26</text>
<text x="75.8" y="59.6">RX2</text>
<text x="76.1" y="56.1">TX2</text>
<text x="84.7" y="58.2">6</text>
<text x="84.7" y="54.7">7</text>
<text x="146.2" y="60">5</text>
<text x="150.6" y="54.3">SCL</text>
<text x="209.6" y="60">5</text>
<text x="214.1" y="54.3">SCL</text>
<text x="260.6" y="56.4">7</text>
<text x="264.1" y="54.7">MOSI</text>
<text x="264.1" y="58.2">IRQ</text>
<text x="277.5" y="58.2">MISO</text>
<text x="279.6" y="54.7">SCK</text>
<text x="287.7" y="56.4">8</text>
<text x="34.8" y="61.7">26</text>
<text x="34.8" y="65.3">27</text>
<text x="41.3" y="63.1">D14</text>
<text x="77.7" y="63.1">D4</text>
<text x="84.7" y="65.3">4</text>
<text x="84.7" y="61.7">5</text>
<text x="150.6" y="61.4">GND</text>
<text x="214.1" y="61.4">GND</text>
<text x="34.8" y="68.8">28</text>
<text x="41.3" y="66.7">D12</text>
<text x="41.3" y="70.2">D13</text>
<text x="75.7" y="70.2">D15</text>
<text x="77.7" y="66.7">D2</text>
<text x="84.7" y="68.8">3</text>
<text x="146.2" y="67">6</text>
<text x="150.6" y="68.4">OUT</text>
<text x="209.6" y="67">6</text>
<text x="214.1" y="68.4">OUT</text>
<text x="34.8" y="75.8">30</text>
<text x="34.8" y="72.3">29</text>
<text x="41.3" y="77.3">VIN</text>
<text x="41.3" y="73.7">GND</text>
<text x="74.9" y="73.7">GND</text>
<text x="76" y="77.3">3V3</text>
<text x="84.7" y="75.8">1</text>
<text x="84.7" y="72.3">2</text>
<text x="150.6" y="102">2</text>
<text x="214.1" y="102">2</text>
<text x="31.4" y="102.5" transform="rotate(-90 31.4 102.5)">3</text>
<text x="33.2" y="106" transform="rotate(-90 33.2 106)">3</text>
<text x="36.7" y="107.6">+</text>
<text x="40.7" y="105.8">2</text>
<text x="70.1" y="105.8">2</text>
<text x="73.6" y="107.6">-</text>
<text x="80.8" y="102.5" transform="rotate(-90 80.8 102.5)">4</text>
<text x="82.5" y="106" transform="rotate(-90 82.5 106)">4</text>
<text x="150.6" y="105.5">1</text>
<text x="214.1" y="105.5">1</text>
<text x="267.7" y="102.3">1</text>
<text x="267.7" y="105.8">2</text>
<text x="271.2" y="104.1">1</text>
<text x="271.2" y="107.6">2</text>
<text x="341.8" y="102.3">1</text>
<text x="341.8" y="105.8">2</text>
<text x="345.3" y="104.1">1</text>
<text x="345.3" y="107.6">2</text>
<text x="33.2" y="111.9" transform="rotate(-90 33.2 111.9)">4</text>
<text x="37.8" y="111.1">-</text>
<text x="40.7" y="109.4">1</text>
<text x="70.1" y="109.4">1</text>
<text x="73.6" y="111.1">+</text>
<text x="82.5" y="111.9" transform="rotate(-90 82.5 111.9)">3</text>
<text x="267.7" y="111.1">1</text>
<text x="271.2" y="112.9">1</text>
<text x="341.8" y="111.1">1</text>
<text x="345.3" y="112.9">1</text>
<text x="31.4" y="115.4" transform="rotate(-90 31.4 115.4)">4</text>
<text x="80.8" y="115.4" transform="rotate(-90 80.8 115.4)">3</text>
<text x="267.7" y="114.7">2</text>
<text x="271.2" y="116.4">2</text>
<text x="341.8" y="114.7">2</text>
<text x="345.3" y="116.4">2</text>
<text x="214.1" y="128.4">PAD</text>
<text x="277.6" y="128.4">PAD</text>
<text x="351.7" y="128.4">PAD</text>
<text x="214.1" y="135.5">PAD</text>
<text x="277.6" y="135.5">PAD</text>
<text x="351.7" y="135.5">PAD</text>
<text x="277.6" y="142.5">PAD</text>
<text x="351.7" y="142.5">PAD</text>
<text x="277.6" y="149.6">PAD</text>
<text x="351.7" y="149.6">PAD</text>
<text x="41.3" y="151.3">PAD</text>
<text x="81.8" y="151.3">PAD</text>
<text x="133" y="151.3">PAD</text>
<text x="173.6" y="151.3">PAD</text>
<text x="41.3" y="158.4">PAD</text>
<text x="81.8" y="158.4">PAD</text>
<text x="133" y="158.4">PAD</text>
<text x="173.6" y="158.4">PAD</text>
<text x="290.9" y="167.2">PAD</text>
<text x="343.8" y="167.2">PAD</text>
<text x="290.9" y="170.7">PAD</text>
<text x="343.8" y="170.7">PAD</text>
<text x="290.9" y="174.3">PAD</text>
<text x="343.8" y="174.3">PAD</text>
<text x="144.2" y="183.4">1</text>
<text x="147.7" y="185.2">1</text>
<text x="291.7" y="183.1">PAD</text>
<text x="365.8" y="183.1">PAD</text>
<text x="144.2" y="187">2</text>
<text x="147.7" y="188.7">2</text>
<text x="291.7" y="190.1">PAD</text>
<text x="365.8" y="190.1">PAD</text>
<text x="48.1" y="196.8">1</text>
<text x="48.3" y="193.7">in+</text>
<text x="67.4" y="193.7">out+</text>
<text x="70.6" y="196.8">3</text>
<text x="100.2" y="196" transform="rotate(-90 100.2 196)">4</text>
<text x="144.2" y="192.3">1</text>
<text x="144.2" y="195.8">2</text>
<text x="147.7" y="194">1</text>
<text x="147.7" y="197.6">2</text>
<text x="48.1" y="202.8">2</text>
<text x="70.6" y="202.8">4</text>
<text x="89.5" y="199.3">1</text>
<text x="89.5" y="202.8">2</text>
<text x="93" y="201.1">-</text>
<text x="102" y="199.5" transform="rotate(-90 102 199.5)">4</text>
<text x="48.3" y="207.8">in-</text>
<text x="68.5" y="207.8">out-</text>
<text x="93" y="204.6">+</text>
<text x="100.2" y="208.9" transform="rotate(-90 100.2 208.9)">3</text>
<text x="102" y="205.4" transform="rotate(-90 102 205.4)">3</text>
<text x="154.2" y="209.6">PAD</text>
<text x="301.3" y="206.7" transform="rotate(-90 301.3 206.7)">2</text>
<text x="302.7" y="211.2" transform="rotate(-90 302.7 211.2)">2</text>
<text x="154.2" y="216.6">PAD</text>
<text x="301.3" y="221.1" transform="rotate(-90 301.3 221.1)">1</text>
<text x="302.7" y="216.6" transform="rotate(-90 302.7 216.6)">1</text>
<text x="228" y="226.8">1</text>
<text x="228.2" y="223.7">in+</text>
<text x="247.3" y="223.7">out+</text>
<text x="250.5" y="226.8">3</text>
<text x="154.2" y="229">PAD</text>
<text x="228" y="232.8">2</text>
<text x="250.5" y="232.8">4</text>
<text x="301.3" y="229.7" transform="rotate(-90 301.3 229.7)">2</text>
<text x="51.9" y="239.5">PAD</text>
<text x="99.5" y="239.5">PAD</text>
<text x="154.2" y="236">PAD</text>
<text x="228.2" y="237.8">in-</text>
<text x="248.4" y="237.8">out-</text>
<text x="302.7" y="239.5" transform="rotate(-90 302.7 239.5)">1</text>
<text x="302.7" y="234.1" transform="rotate(-90 302.7 234.1)">2</text>
<text x="301.3" y="244" transform="rotate(-90 301.3 244)">1</text>
<text x="51.9" y="246.6">PAD</text>
<text x="99.5" y="246.6">PAD</text>
<text x="154.2" y="246.6">PAD</text>
<text x="154.2" y="253.6">PAD</text>
<text x="51.9" y="262.5">PAD</text>
<text x="99.5" y="262.5">PAD</text>
<text x="51.9" y="269.5">PAD</text>
<text x="99.5" y="269.5">PAD</text>
<text x="154.2" y="266">PAD</text>
<text x="154.2" y="273.1">PAD</text>
</g>
<g font-size="3.2" fill="#f00">
<text x="260.6" y="45.9">1</text>
<text x="264.1" y="47.6">VCC</text>
</g>
<g font-size="3.2">
<text x="278.9" y="47.6">GND</text>
<text x="287.7" y="45.9">2</text>
</g>
<text font-size="1.8" fill="#00f" x="57.2" y="83.5">Micro USB</text>
</svg>
